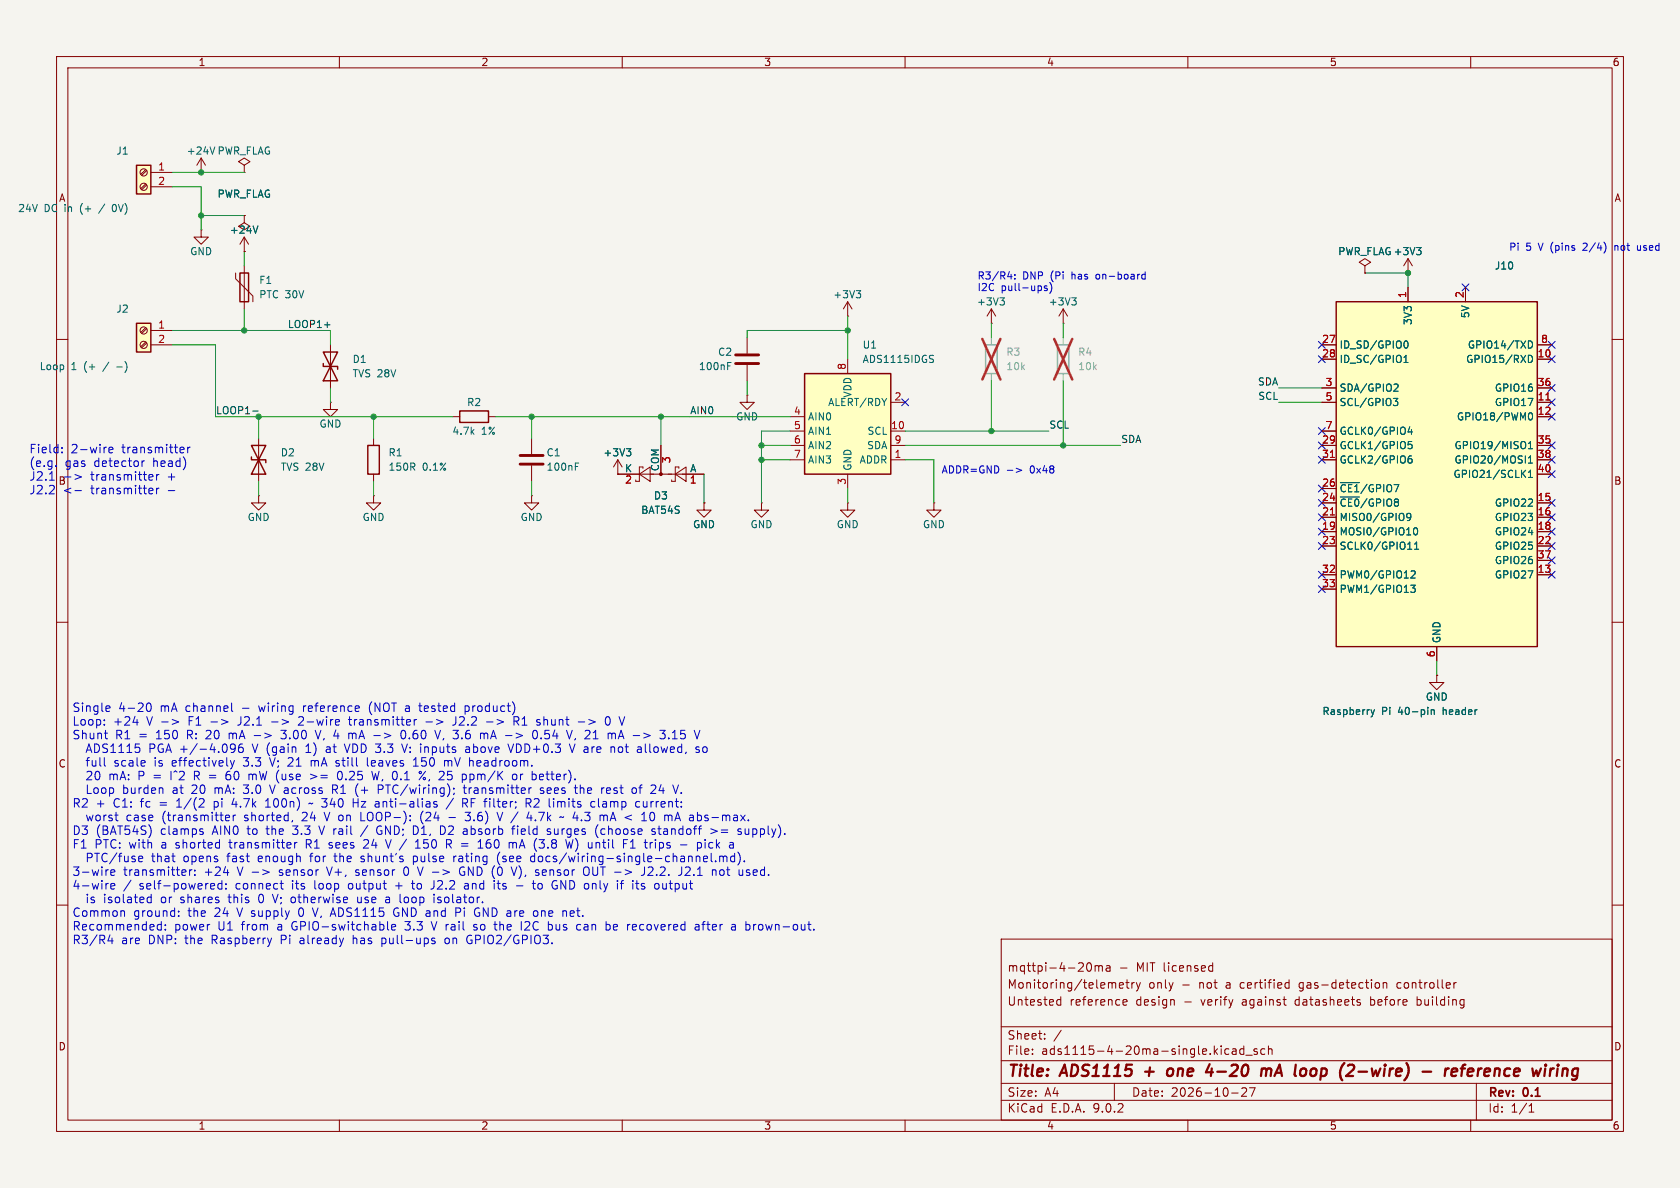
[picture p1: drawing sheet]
<svg xmlns="http://www.w3.org/2000/svg" width="297mm" height="210mm" viewBox="0 0 297 210" stroke-linecap="round" stroke-linejoin="round" font-family="sans-serif">
<path d="M0 0h297v210h-297z" fill="#f5f4ef" stroke="#f5f4ef" stroke-width=".18"/>
<g fill="none" stroke="#840000" stroke-width=".18">
<path d="M10 10h277v190h-277zM12 12h273v186h-273zM60 10v2M110 10v2M160 10v2M210 10v2M260 10v2M132.1 59.7v2.8M175.3 57.2h.1M175.3 54.6l-.8 1.3M175.3 54.6l.7 1.3M175.3 54.6v2.6"/>
<path d="M188 57.2h.1M188 54.6l-.8 1.3M188 54.6l.7 1.3M188 54.6v2.6M241.3 47l1-.6-1-.7-1 .7 1 .6v1.3M241.3 48.3h.1M10 60h2M132.1 69.9v1.2h1.2l-1.2 1.3-1.3-1.3h1.3M132.1 69.9h.1M132.1 64.5v2.8M285 60h2M45.7 87.6v1.3h1.3l-1.3 1.3-1.3-1.3h1.3"/>
<path d="M45.7 87.6h.1M124.5 88.9v1.3h1.2l-1.2 1.2-1.3-1.2h1.3M124.5 88.9h.1M134.6 88.9v1.3h1.3l-1.3 1.2-1.3-1.2h1.3M134.6 88.9h.1M149.9 88.9v1.3h1.2l-1.2 1.2-1.3-1.2h1.3M149.9 88.9h.1M10 110h2M285 110h2M10 160h2M177 166h108v32h-108zM187 177.6h.5"/>
<path d="M187 176.8h.5M187.5 176.2v1.5M192.1 170.8l.1-.5 .3-.1a.81 .81 0 0 1 .5 .6 .81 .81 0 0 1-.3 .8h-.4l-.2-.5M193.6 170.7v1M193.6 170.8l.4-.1 .2 .2M194.2 170.9l.3-.2 .3 .1 .1 .9M194.2 170.9v.8M195.6 170.8h.6v.9M196.2 171.1h-.5a.29 .29 0 0 0-.2 .3 .29 .29 0 0 0 .2 .3l.5-.1M197.9 174.2l.7-.1-.1-.3-.4-.1-.2 .2 .1 .7h.5M198.1 171.1h1.1M198.5 177.5l.2 .2 .5-.1"/>
<path d="M198.5 176.9l.2-.2h.3l.2 .2v.2l-.7 .1M199 173.7h.6M199.2 173.2v1.3l.4 .2M200.1 173.7v1M200.5 173.7l-.3 .1-.1 .2M200.9 173.7l.3 1M201.2 174.7l-.1 .4-.2 .1M201.6 173.7l-.4 1M214 170.7l.4 .1M214.4 171.6l-.4 .1M214.4 170.2v1.5M227.5 173.7l.4 .1"/>
<path d="M227.9 174.6l-.4 .1M227.9 173.2v1.5M240.3 177.2l.2 .2-.2 .3M240.3 176.7l.2 .1M242.3 176.2v1.5M242.3 177.6l.2 .1M242.5 176.7l-.2 .1M243.2 173.8l.4-.1 .3 .3-.1 .6-.2 .1-.4-.1M244.5 173.8l.2-.1 .4 .1 .1 .9M244.5 173.7v1M247 173.8v.8M250.5 177.6l.5 .1"/>
<path d="M250.5 176.2v1.5M251 176.7l-.5 .1M257 173.7v1M257.5 173.7l-.3 .1-.2 .2M285 160h2M60 198v2M110 198v2M160 198v2M177 194.5h108M177 191.5h108M177 187.5h108M177 181.5h108"/>
<path d="M182.5 186.3v.1M182.5 185.5v.1M184.7 183.6v.1M184.7 182.8v.1M187.6 182.1l-1.3 2M197 191.5v3M210 198v2M217.2 185.5l-.4-.1-.3 .3v.4l.2 .2h.5M217.7 193.2h1.2M217.9 185.5h.6v.9M218.5 185.8h-.5a.29 .29 0 0 0-.2 .3 .29 .29 0 0 0 .2 .3l.5-.1M219.5 192.4l.6-.1 .2 .1 .1 .3-.9 1.1h.9"/>
<path d="M219.9 185.5l-.4-.1-.3 .3v.4l.1 .2h.6M219.9 184.9v1.5M220.2 186.5h1.2M220.9 192.3h1l-.7 1.5M222.2 185.5l-.3-.1-.2 .2v.2l.5 .2v.3h-.5M223.6 185.5l-.4-.1-.3 .3v.4l.1 .2h.6M224.2 185.5l.3-.1 .3 .1 .1 .9M224.2 184.9v1.5M260 198v2M261 191.5v6.5M270.3 196.6h.9M270.3 195.5l.4-.4v1.5"/>
</g>
<g fill="none" stroke="#840000" stroke-width=".4">
<path d="M202.4 189.4h1.6M207.3 189.1a.57 .57 0 0 0-.9 .2v.7a.57 .57 0 0 0 .9-.2M213.8 188.1l-.6 1.4h1.2M214.2 188.9l-.1 1.3M223.1 189.1a.49 .49 0 0 1 .8 .1M223.1 188.9l-.2 1.3M223.9 189.2a.5 .5 0 0 1 .8-.2l-.1 1.2M223.9 189.2l-.1 1M226.2 188.2l-.9 2M232.1 188.9l-.4 .4-.1 .5 .2 .3 .5 .1M237.7 187.9l-.1 .1M240.2 189.4h1.5"/>
<path d="M251.5 189.4h1.5M255.6 188.9l-.2 1.3M256.1 188.9l-.4 .1-.2 .3M256.8 189l.2-.1 .6 .1M258.2 188.9h.8M259.1 188.2l-.4 .1-.1 .2-.3 1.7M259.5 189.5l1-.1-.1-.4-.2-.1-.6 .1-.2 .9 .3 .3 .6-.1M275.5 188.2v.1l-.1 .1M276.3 189.1a.49 .49 0 0 1 .8 .1l-.1 1M276.3 188.9l-.1 1.3"/>
</g>
<path d="M174.2 61h2.1v5h-2.1zM186.9 61h2.1v5h-2.1z" fill="none" stroke="#9c9b98" stroke-width=".25"/>
<path d="M175.3 59.7v1.3M188 59.7v1.3M175.3 66v1.3M188 66v1.3" fill="none" stroke="#9c9b98" stroke-width=".18"/>
<path d="M173.7 59.9l3.2 7.2M176.9 59.9l-3.2 7.2M186.4 59.9l3.2 7.2M189.6 59.9l-3.2 7.2" fill="none" stroke="#e12e31" stroke-width=".46"/>
<path d="M177.3 53.1l.3 .3v.3l-.3 .2M177.6 52.6l-.5 .5M189.5 52.6h.8l-.5 .5M190 53.1l.3 .3v.3l-.3 .2M128.6 64.7h.5M128.6 64.1h.6" fill="none" stroke="#006464" stroke-width=".18"/>
<path d="M130 62.7h4.1M130 64.3h4.1" fill="none" stroke="#840000" stroke-width=".51"/>
<path d="M142.2 66h15.3v17.8h-15.3z" fill="#ffffc2"/>
<path d="M42.4 48.3h1.5v5h-1.5zM44.4 78.7h2.6l-2.6 5.1h2.6zM57.1 62.2h2.6l-2.6 5.1h2.6zM57.1 64.3v.5h2.6v.5M65 78.7h2.1v5.1h-2.1zM81.3 72.6h5.1v2.1h-5.1zM142.2 66h15.3v17.8h-15.3zM44.4 80.8v.5h2.6v.5" fill="none" stroke="#840000" stroke-width=".25"/>
<g fill="none" stroke="#840000" stroke-width=".18">
<path d="M43.2 38.1v1.3l1 .6-1 .6-1-.6 1-.6M43.2 38.1h.1M43.2 29.2l1-.6-1-.7-1 .7 1 .6v1.3M43.2 30.5h.1M35.6 40.6v1.3h1.2l-1.2 1.3-1.3-1.3h1.3M35.6 40.6h.1M41.7 48.3v1l3 3v1M43.2 44.5h.1M43.2 41.9l-.8 1.3M43.2 41.9l.7 1.3M43.2 41.9v2.6M43.2 47v7.6"/>
<path d="M149.9 55.9h.1M149.9 53.3v2.6M149.9 53.3l-.8 1.3M149.9 53.3l.7 1.3M45.7 77.5v7.6M58.4 71.1v1.3h1.3l-1.3 1.3-1.3-1.3h1.3M58.4 71.1h.1M58.4 61v7.6M66 77.5v1.2M80 73.7h1.3M86.4 73.7h1.2M94 77.5v2.8"/>
<path d="M116.8 78.7v5.1M139.7 73.7h2.5M139.7 76.2h2.5M139.7 78.7h2.5M149.9 63.5v2.5M157.5 76.2h2.5M157.5 78.7h2.5M157.5 71.1h2.5M66 87.6v1.3h1.3l-1.3 1.3-1.2-1.3h1.2M66 87.6h.1M66 83.8v1.3M94 87.6v1.3h1.2l-1.2 1.3-1.3-1.3h1.3"/>
<path d="M94 87.6h.1M94 82.3v2.8M109.2 83.8h.1M109.2 83.8h15.3M109.2 81.3l-.7 1.3M109.2 81.3l.8 1.3M109.2 81.3v2.5M113 83.8l1.9-1.2v2.5zM113.7 82.8v-.2h-.7v2.5h-.6v-.3M119.4 83.8l1.9-1.2v2.5zM120 82.8v-.2h-.6v2.5h-.7v-.3M139.7 81.3h2.5"/>
<path d="M149.9 83.8v2.6M157.5 81.3h2.5M165.1 88.9v1.3h1.3l-1.3 1.2-1.3-1.2h1.3M165.1 88.9h.1"/>
</g>
<path d="M45.6 39.9l-.4 1.3M151.4 51.4h.8l-.5 .5M151.9 51.9l.3 .2v.3l-.3 .2M110.7 79.3h.8l-.4 .5M111.3 79.8l.2 .2v.3l-.2 .3M164.5 62.8l.5 .1M164.8 63.5l.2 .2-.2 .4M101.7 82.5h.4M101.7 81.9h.6" fill="none" stroke="#006464" stroke-width=".18"/>
<path d="M91.9 80.5h4.1M91.9 82h4.1" fill="none" stroke="#840000" stroke-width=".51"/>
<circle cx="116.8" cy="83.8" r=".25" fill="#840000" stroke="#840000" stroke-width=".18"/>
<path d="M24.1 57.2h2.6v5h-2.6z" fill="#ffffc2"/>
<path d="M24.1 57.2h2.6v5h-2.6z" fill="none" stroke="#840000" stroke-width=".25"/>
<g fill="none" stroke="#840000" stroke-width=".18">
<path d="M35.6 30.5h.1M35.6 27.9l-.8 1.3M35.6 27.9l.7 1.3M35.6 27.9v2.6M25.8 57.9l-.9 .9M25.9 58.1l-.8 .8M26.7 58.4h3.8M25.8 60.5l-.9 .8M25.9 60.6l-.8 .9M26.7 61h3.8"/>
<circle cx="25.4" cy="58.4" r=".63"/>
<circle cx="25.4" cy="61" r=".63"/>
</g>
<path d="M38 26l-.4 1.2" fill="none" stroke="#006464" stroke-width=".18"/>
<path d="M24.1 29.2h2.6v5.1h-2.6z" fill="#ffffc2"/>
<path d="M24.1 29.2h2.6v5.1h-2.6z" fill="none" stroke="#840000" stroke-width=".25"/>
<g fill="none" stroke="#840000" stroke-width=".18">
<path d="M25.8 30l-.9 .8M25.8 32.5l-.9 .9M25.9 30.1l-.8 .9M25.9 32.7l-.8 .8M26.7 30.5h3.8M26.7 33h3.8M254 119.4v1.3h1.3l-1.3 1.2-1.3-1.2h1.3M254 119.4h.1"/>
<circle cx="25.4" cy="33" r=".63"/>
<circle cx="25.4" cy="30.5" r=".63"/>
</g>
<path d="M20 36.3l-.2 .3 .2 .7" fill="none" stroke="#006464" stroke-width=".18"/>
<path d="M236.2 53.3h35.6v61h-35.6z" fill="#ffffc2"/>
<path d="M236.2 53.3h35.6v61h-35.6z" fill="none" stroke="#840000" stroke-width=".25"/>
<g fill="none" stroke="#840000" stroke-width=".18">
<path d="M43.2 38.1h.1M43.2 44.5h.1M241.3 48.3h.1M248.9 48.3h.1M248.9 45.7v2.6M248.9 50.8v2.5M248.9 45.7l-.7 1.3M248.9 45.7l.8 1.3M259.1 50.8v2.5M116.8 78.7v5.1M233.7 61h2.5M233.7 63.5h2.5"/>
<path d="M233.7 68.6h2.5M233.7 71.1h2.5M233.7 78.7h2.5M233.7 76.2h2.5M271.8 61h2.5M271.8 63.5h2.5M271.8 68.6h2.5M271.8 71.1h2.5M271.8 73.7h2.5M271.8 78.7h2.5M109.2 83.8h.1M109.2 83.8h3.8"/>
<path d="M120.6 83.8h3.9M124.5 88.9h.1M233.7 81.3h2.5M233.7 88.9h2.5M233.7 91.4h2.5M233.7 94h2.5M233.7 96.5h2.5M233.7 86.4h2.5M271.8 81.3h2.5M271.8 83.8h2.5M271.8 88.9h2.5M271.8 91.4h2.5"/>
<path d="M271.8 94h2.5M271.8 96.5h2.5M271.8 99.1h2.5M233.7 101.6h2.5M233.7 104.1h2.5M254 119.4h.1M254 114.3v2.5M271.8 101.6h2.5"/>
</g>
<g fill="none" stroke="#006464" stroke-width=".18">
<path d="M45.6 39.9l-.4 1.3M250.4 43.8h.8l-.4 .4M251 44.2l.2 .3v.3l-.2 .2M110.7 79.3h.8l-.4 .5M111.3 79.8l.2 .2v.3l-.2 .3M246.3 70.4h.8l-.4 .5 .3 .1 .1 .5-.2 .2h-.4M246.6 67.9l.4 .1 .2 .3-.8 .9h.8M248.2 64.1h.7M248.2 63.2l.4-.4v1.3M248.4 60.3h.1a.68 .68 0 0 1 .4 .6 .68 .68 0 0 1-.4 .6h-.1M249.2 75.4l-.3 1h.8M249.5 75.9v.9"/>
<path d="M249.6 78h-.6l-.1 .7 .2-.2 .4 .1 .1 .2v.4l-.2 .1-.5-.1M269.7 78.2v.9M270.2 60.3a.64 .64 0 0 1 .7 .6 .64 .64 0 0 1-.7 .6M270.2 62.8a.64 .64 0 0 1 .7 .6 .64 .64 0 0 1-.7 .7M270.2 79.3h.7M270.2 78.4l.4-.4v1.3M270.3 73.1l.2-.1a.68 .68 0 0 1 .4 .6 .68 .68 0 0 1-.4 .6l-.2-.1-.1-.3zM237 85.3h3.3M237 87.9h3.3M248.9 97.1h.7M248.9 81.3l.3-.2h.2l.2 .2v.3l-.2 .3-.4-.1-.1-.2M249.4 91.3l-.2 .2h-.3l-.2-.2 .1-.5 .4-.1 .1 .2a.84 .84 0 0 1-.3 1.1h-.2"/>
<path d="M249.5 80.6l-.3 .1-.3 .4M250 93.4l.2-.1a.68 .68 0 0 1 .4 .6 .68 .68 0 0 1-.4 .7l-.2-.2-.1-.3zM250.1 97.1h.7M250.1 96.2l.3-.4v1.3M269.2 83.7l.5 .7M269.7 83.1l-.7 .8M270.2 81l.4-.4v1.3M270.2 83.5l.4-.4v1.3M270.2 81.9h.7M270.2 84.4h.7M249.4 103.4h.8l-.4 .5 .3 .2v.5l-.1 .1h-.5M249.5 101l.5-.1 .2 .4-.8 .9h.8"/>
<path d="M242.4 125.5l.3 .8M242.7 126.3l-.3 .4M243 125.5l-.3 .8M253 125.5v.8M253 125.6l.2-.1h.3l.1 .8"/>
</g>
<path d="M273.3 70.7h.7M235.2 80.9h.7M235.2 91h.7" fill="none" stroke="#a90000" stroke-width=".18"/>
<path d="M57.4 57.4h.9M44.7 72.7h.9" fill="none" stroke="#0f0f0f" stroke-width=".18"/>
<g fill="none" stroke="#009600" stroke-width=".18">
<path d="M30.5 33h5.1v7.6M30.5 30.5h12.7M35.6 38.1h7.6M30.5 58.4h27.9v2.6M43.2 44.5v2.5M43.2 54.6v3.8M149.9 55.9v7.6M149.9 58.4h-17.8v1.3M175.3 57.2v2.5M188 57.2v2.5M241.3 48.3h7.6v2.5M30.5 61h7.6v12.7h41.9"/>
<path d="M45.7 73.7v3.8M58.4 68.6v2.5M66 73.7v3.8M87.6 73.7h52.1M94 73.7v3.8M116.8 73.7v5M132.1 67.3v2.6M134.6 78.7h5.1M139.7 76.2h-5.1v12.7M160 76.2h25.4M160 78.7h38.1M175.3 67.3v8.9"/>
<path d="M188 67.3v11.4M226.1 68.6h7.6M226.1 71.1h7.6M45.7 85.1v2.5M66 85.1v2.5M94 85.1v2.5M124.5 83.8v5.1M134.6 81.3h5.1M149.9 86.4v2.5M160 81.3h5.1v7.6M254 116.8v2.6"/>
</g>
<g fill="none" stroke="#000084" stroke-width=".18">
<path d="M258.5 50.2l1.2 1.2M259.7 50.2l-1.2 1.2M159.4 70.5l1.2 1.2M160.6 70.5l-1.2 1.2M233.1 75.6l1.2 1.2M233.1 78.1l1.2 1.2M233.1 62.9l1.2 1.2M233.1 60.4l1.2 1.2M234.3 75.6l-1.2 1.2M234.3 78.1l-1.2 1.2M234.3 62.9l-1.2 1.2M234.3 60.4l-1.2 1.2"/>
<path d="M273.7 68l1.2 1.2M273.7 62.9l1.2 1.2M273.7 60.4l1.2 1.2M273.7 70.5l1.2 1.2M273.7 78.1l1.2 1.2M273.7 73.1l1.2 1.2M274.9 68l-1.2 1.2M274.9 62.9l-1.2 1.2M274.9 60.4l-1.2 1.2M274.9 70.5l-1.2 1.2M274.9 78.1l-1.2 1.2M274.9 73.1l-1.2 1.2"/>
<path d="M233.1 80.7l1.2 1.2M233.1 95.9l1.2 1.2M233.1 93.4l1.2 1.2M233.1 90.8l1.2 1.2M233.1 88.3l1.2 1.2M233.1 85.8l1.2 1.2M234.3 80.7l-1.2 1.2M234.3 95.9l-1.2 1.2M234.3 93.4l-1.2 1.2M234.3 90.8l-1.2 1.2M234.3 88.3l-1.2 1.2M234.3 85.8l-1.2 1.2"/>
<path d="M273.7 98.5l1.2 1.2M273.7 95.9l1.2 1.2M273.7 93.4l1.2 1.2M273.7 90.8l1.2 1.2M273.7 88.3l1.2 1.2M273.7 83.2l1.2 1.2M273.7 80.7l1.2 1.2M274.9 98.5l-1.2 1.2M274.9 95.9l-1.2 1.2M274.9 93.4l-1.2 1.2M274.9 90.8l-1.2 1.2M274.9 88.3l-1.2 1.2"/>
<path d="M274.9 83.2l-1.2 1.2M274.9 80.7l-1.2 1.2M233.1 103.5l1.2 1.2M233.1 101l1.2 1.2M234.3 103.5l-1.2 1.2M234.3 101l-1.2 1.2M273.7 101l1.2 1.2M274.9 101l-1.2 1.2"/>
</g>
<g fill="none" stroke="#0000c2" stroke-width=".18">
<path d="M178.1 48.9h.8M178.7 48.5v.8M179.4 48.5v.2M179.4 49.2v.1M185.1 50.6l-.3-.1-.2 .2 .1 .2 .4 .1v.3h-.5M185.9 50.5v.8l-.3 .6M202.5 48.1v1.2M202.5 48.5h-.4l-.3 .2 .2 .6h.5M283.9 43.3v.9M285.5 43.4v.9M285.7 43.4l-.2 .1M289.5 43.4v.7l.3 .2"/>
<path d="M11 79.9v.2M11 79.1v.2M19.3 79.6l.7-.2-.1-.3h-.4l-.2 .2v.7h.6M32 79.1h.5v.3l-.7 .2M32.5 80l-.5 .1M33.2 79.1v1M33.6 79.1h-.3l-.1 .2M8.8 84.9h.8M9.9 82.3v.2M11.4 84.3h1.1M13.3 83.9l1.1 .4-1.1 .4M13.3 86.7h1.1"/>
<path d="M25.1 81.5v1M25.5 81.5h-.2l-.2 .3M26.5 86.3l.5 .1v.3l-.7 .1M26.5 83.9h.3M27 84.8l-.5 .1M27 84v.2l-.7 .2M27 87.2l-.5 .1M27.7 83.9v1M27.7 86.3v1M27.8 84l-.1 .2M28.1 86.3l-.3 .1-.1 .2M29.8 86.7h1.1"/>
<path d="M178.1 83.1h.9M179.7 82.8l.9 .3-.9 .4M18.4 128v.2M18.4 129.6h.6M18.5 127.3l-.1 .1M18.5 135.4h.2M18.7 130.5l.3 .1M18.9 124.8h.5v.3l-.7 .2M19.4 125.7l-.5 .1M23.5 127.7h.9M24.2 127.2v1M26 124.4l.2-.1a.81 .81 0 0 1 .6 .6 .81 .81 0 0 1-.3 .8l-.1 .1a.81 .81 0 0 1-.4-1.4z"/>
<path d="M30.4 127.2l1.2 .4-1.2 .4M34.4 136.3v1.5M34.4 137.1h.5M39.2 127.2l1.1 .4-1.1 .4M39.9 137l.1 .7 .5 .1M40.1 137l-.2 .2M40.7 134.4l.4 1M40.8 131.7l-.1 .5 .2 .2h.4l.3-.2M40.9 124.3v1.3l.3 .2M41.1 135.4l-.2 .4-.2 .1M41.4 134.4l-.3 1M41.5 131.7a.99 .99 0 0 1-.3 1.3h-.3"/>
<path d="M42.4 131.7a1.17 1.17 0 0 0-.1 1.2h.6l.1-.5-.3-.3-.4 .1-.1 .2M44 136.8v1M44.6 136.9l-.4-.1-.2 .2M47.7 133.9l.5 1.5M47.7 138.8l.5 1.5M48 127.6h1.2M49.7 130.5l.2 .1h.4M53 126.7l-.2 .1M53.6 127.3l-.9 .9h1M54.1 133h.8M54.4 131.7l-.3 .2M54.9 136.8l1.1 .5-1.1 .4"/>
<path d="M55 134.4v1M55.1 134.5l-.1 .1M55.7 129.1l.5 1.5M57.9 132l-.2 .1M58.2 132.4h-.3a.29 .29 0 0 0-.3 .3 .29 .29 0 0 0 .3 .3h.3M58.8 138.8v1.5M58.8 139.5h.6M59.2 139.5l.5 .8M59.8 136.5a.81 .81 0 0 0 .4 1.3l.2-.1 .1-.4-.1-.8M59.9 127.3l.1 .2-.7 .2M60.9 131.5l.5 1.5M61.6 127.2h.6"/>
<path d="M61.8 126.7v1.3l.4 .2M61.9 129.6l.3 .1 .1 .1M62.3 129.8v.8M62.4 129.7l-.1 .1M62.9 139.8l.1 .6 .3 .4M63 139l-.1 .5M64.9 133.9v1.3l.3 .2M65.4 124.7v1M65.7 136.3l.4 1.5 .3-1 .3 1 .3-1.5M67.4 138.8h-.5v1.5M67.7 139.3l-.3 .2h-.5M71 129.2a.81 .81 0 0 0 .4 1.4l.2-.1 .1-.5-.1-.8"/>
<path d="M71 131.5l.5 1.5 .5-1.5M71.7 125.7l.5 .1M72.2 124.8h-.5M72.2 125.2l-.5 .1M73.1 135.4h.8M73.5 133.9v1.5M73.7 127.2l-.4 .1M74 124.8h.6M74.2 124.3v1.3M74.3 125.7l.3 .1M75.2 136.3l-1.1 1.5M75.3 127.6h1.1"/>
<path d="M76.9 129.1l.5 1.5 .5-1.5M79.2 134.5v.1M79.2 134.6v.8M79.3 134.5l-.1 .1M80.6 126.7v1.1a.48 .48 0 0 1-.6 .4M82.1 138.8v1.2l.3 .3M82.2 125.7h.6M82.2 124.8h.6M82.2 124.8v1.5M82.5 132l-.1 .1M82.8 132l.2 .2v.8M82.9 139.3v1"/>
<path d="M83 139.4l-.1 .1M83 132.4h-.5a.29 .29 0 0 0-.2 .3 .29 .29 0 0 0 .2 .3l.5-.1M83.1 137.8h.4M83.1 136.8v1.5M83.5 136.8l-.4 .1M85.7 129.7h.5v.9M86 127.6h1.2M89.8 131.5l.5 1.5 .5-1.5M90.7 136.9l.4-.1 .3 .3-.1 .6-.2 .1h-.4M90.9 126.7v1.5M91.2 127.5l.5 .7M91.6 126.8l.1 .2-.1 .4-.7 .1"/>
<path d="M92 136.8v1M92.4 136.8l-.2 .1-.2 .2M94.1 136.3v1.5M94.3 129.2a.81 .81 0 0 0 .4 1.4l.2-.1 .1-.5-.1-.8M95.4 127.8v.3M95.6 136.8l.4 .1 .1 .3-.7 .1M95.7 130.5v.1M96 137.8h-.4M96.1 139.3h-.4l-.2 .2 .1 .2 .5 .1v.4h-.6M100.7 131.5l.5 1.5 .5-1.5M101.7 138.8v1.2M101.7 130.5l-.1 .3"/>
<path d="M102.2 127.6h1.2M102.6 138.8v1.5M102.7 139.3l-.1 .1M107.2 126.8l.2-.1a.81 .81 0 0 1 .6 .6 .81 .81 0 0 1-.3 .8l-.2 .1a.81 .81 0 0 1-.3-1.4zM107.9 139.3h-.5l-.2 .2 .1 .7h.6M107.9 139.6l-.7 .2M109.4 130.2h.8M109.8 132l-.4 .1-.1 .2 .1 .6 .4 .1M109.8 129.1l-.5 1.5M112.9 139.3h.6M113.4 138.8l-.2 .2v1.3M114.1 131.5v1.3l.2 .2"/>
<path d="M116.7 129.1h.9l-.5 .6M116.9 138.7l-.4 1.1h.9M117.4 129.7l.2 .3-.2 .5M118.2 130.5v.1M118.9 130.6h.8M119.3 129.1l-.4 .4M123.2 132.5l.4 .1 .1 .2-.3 .2h-.2M123.2 132l.4 .1M124.3 132.2l.2-.2 .4 .2 .1 .5-.1 .2-.4 .1-.2-.1zM19 153.8h.2M19 156.2h.2M19.6 156.7l.7-.2-.1-.3h-.4l-.2 .2 .1 .7h.5"/>
<path d="M19.6 154.3l.7-.2-.1-.3h-.4l-.2 .2 .1 .7h.5M23.2 155.6l-1.3 1.9M24.6 152.3h.6M24.6 151.4l.4-.1 .2 .4-.7 .1M26.7 146.4v1M26.7 158.1v1.5M26.7 159.5l-.4 .1M32.8 154.7l-.1 .1M32.8 153.8l.1 .3-.7 .2M33.5 153.8v1M33.7 153.8l-.2 .2M34.4 154.6v.2"/>
<path d="M34.4 153.8v.2M35.5 147l.4 .1v.2l-.2 .2h-.3M36 141.3v.5l-.8 .9h.9M37.7 156.2l.2 .3-.7 .2M37.9 157.1l-.2 .1M39.2 156.2h-.4l-.3 .3v.4l.2 .2h.5M39.2 155.7v1.5M39.5 154.3h.9M39.9 156.2v.2M39.9 157v.2M40.5 145l-.4 .1M40.5 144.2l.1 .2-.7 .2"/>
<path d="M41.2 144.1v1M41.4 141.1l-.4 1.1h.9M41.7 144.1l-.3 .1-.2 .2M43 140.1l.2 .2M45.8 158.4v.9M46.4 153.8l1.2 .4-1.2 .4M46.9 142.7h.9M47.4 141.2l-.5 .4M48.2 158.1l.5 1.5M49.5 156.2h.6M49.8 157.1l.3 .1M51.7 145v.2"/>
<path d="M52.1 148.9v1M52.5 148.9l-.3 .1-.1 .2M54.7 151.3h.6M55.2 142l-.1 .1-.3-.1-.2 .1M56.4 146l.5 1.5M57.3 143.6l.5 1.5M57.7 153.3l.5 1.5M58.2 149.9h.1M58.2 149v.4M59 151.3h.6M59.2 150.8v1.3l.2 .2M62.4 141.2v1.5"/>
<path d="M62.4 141.9h.9M62.9 154.7l.1 .1M62.9 153.8v.4M63.2 158.6l.1 .9h.5M63.8 152.3h.4M63.8 143.6v1.5h.7M64.2 151.3l-.3 .1-.1 .2 .1 .2h.3M65 145.9l-1.3 2M65.1 149.1l-.9 .8h1M66.7 146.4l-.1 .5a.61 .61 0 0 0 .6 .6M66.8 141.7l.2 .2v.8M67 142.6l-.1 .1"/>
<path d="M67 142l-.1 .1M68.2 148.4l.5 1.5M68.2 159.5h.7M68.4 158.6h.3l.2 .2M68.9 158.9l-.7 .2M70.7 158.1v1.3M71.5 153.4l-.1 .8 .1 .4 .2 .2M71.6 158.7l-.2 .2v.4l.2 .2M72.7 156.2h.6M72.9 155.7v1.3l.3 .2M73.1 151.4h.6M73.1 152.3h.6"/>
<path d="M73.1 151.3v1.5M73.4 149.9h.9M73.8 153.3l.5 1.5M73.9 148.4v1.5M74.5 143.8a1.75 1.75 0 0 0 .3 1.9M76.7 157l-.5 .2M76.7 142.1l.5 .1 .1 .2-.1 .2-.4 .1M77.4 159.5l.4 .1M77.8 158.6l-.4 .1v.1v.2l.4 .1M78.7 146.4v.5a.65 .65 0 0 1-.8 .6M78.9 148.4v1.5M79.3 149.2l.5 .7"/>
<path d="M79.4 144.5h1.1M79.7 148.6l.1 .3-.1 .2-.8 .1M80.2 141.1l-1.3 1.9M80.2 151.3v1M80.7 151.3l-.3 .1-.2 .2M81.2 153.9v.2a.58 .58 0 0 0 .3 .6 .58 .58 0 0 0 .6 0M81.8 142l.7-.1 .2-.2-.1-.4-.2-.1h-.6v1.5M81.9 154.1h.3M82.2 142l.5 .7M82.2 143.6h1l-.5 .6h.3l.2 .2M82.7 156.6h-.4a.29 .29 0 0 0-.2 .3 .29 .29 0 0 0 .2 .3h.4M83.2 144.8l-.3 .3h-.5l-.2-.2"/>
<path d="M84.5 149.9h.9M87.4 156.2v1M87.9 143.6l.5 1.5 .5-1.5M88.1 151.1a1.75 1.75 0 0 0 .3 1.8M90.4 146.5h.6M90.4 148.9l.3 .2M90.7 146.2v1.3M90.7 149.1l.2-.2 .3 .1 .1 .9M90.7 149.1v.8M91.3 156.6h1.1M91.4 153.3l-.5 1.5M91.5 146.5v1"/>
<path d="M93 141.2v1.5M93.2 144.6h.9M93.4 142l.5 .7M93.8 141.3l.1 .4-.2 .2-.7 .1M93.9 144.1v1M93.9 152.3h.6M94.3 155.7v1.3l.4 .2M94.5 150.8v1.5M94.7 141.2l-.3 .1M95.2 156.2l-.1 .3v.4l.1 .2M95.2 141.8l-.8 .9h.9M96.8 146.9l.5 .2 .1 .2-.2 .2-.5-.1"/>
<path d="M96.8 146.6h.5M98 146.5l.1 .9M98.2 156.5h.3v.5l-.3 .2M98.6 141.7v1M98.8 141.7l-.2 .1M101.3 148.4l-.4 1.5-.2-1M104.2 153.8v.5a.5 .5 0 0 1-.3 .4 .5 .5 0 0 1-.5 0M104.6 142.6h.6M104.6 141.7h.6M105.5 147.8l.2 .3M105.8 141.2v1.3l.2 .2M106.8 146.5l-.4 .1-.2 .2 .1 .6 .5 .1"/>
<path d="M107.3 144.2l.1 .9M109.7 156.2h.5M109.9 155.9v1.3M111.4 149.9h.9M111.9 148.4v1.5M113.4 157.1l.1 .1M113.6 156.2l-.2 .2 .2 .3M113.7 141.7l.1 .9 .4 .1 .2-.2M113.9 153.3v1a.48 .48 0 0 1-.5 .5M114.9 144.5l.1 .4 .2 .2 .4-.2 .1-.4M115 143.7l-.1 .5M115.3 146.9l.5 .2 .1 .1-.1 .2-.4 .1"/>
<path d="M115.3 146.6h.5M115.4 153.9l-.9 .9h.9M115.6 143.7l.1 .5M115.9 148.4v.2M115.9 148.9v1M116.3 146.5h.6M116.5 146v1.3l.4 .2M117.2 156.2v.8v.1l.4 .1M119.4 144.7h.8M119.8 143.6l-.5 1.5M120.3 149.4h1.1M121.9 153.9l-.8 .9h.9"/>
<path d="M124.7 148.9v1M125.7 146.5l1.1 .4-1.1 .5M125.7 150.8v1.3l.2 .2M125.9 148.9l-.5 .1-.1 .2 .1 .6 .5 .1M126.5 152.2v.1M127.2 151.3v1M127.3 151.4l-.1 .1M127.8 151.4l.1 .2M127.9 151.6v.7M127.9 151.4v.2M127.9 153.9l-.4-.1-.3 .2v.5l.2 .2 .3 .1 .2-.2M128.4 151.4l.1 .9"/>
<path d="M129.3 151.4l-.1 .2v.6l.2 .1h.5M129.9 150.8v1.5M130.7 151.1a1.75 1.75 0 0 1-.3 1.8M131.6 152.2v.1M131.7 146.5l.1 .9 .4 .1 .2-.1M132 153.8h.5M132 154.2l.5 .1 .1 .2-.2 .3-.5-.1M132.4 146.5v1M19.4 165.3l-.3 1h.9M19.8 165.8v1M21.6 161h.2l.2 .2v.8M27.9 164.3h.6"/>
<path d="M28.5 162.9v1.5M29.2 163.6h.1M29.2 164.3v.1M29.2 163.5v.1M29.3 163.6h-.1M31.6 161.9v.1M31.6 161.1v.1M55.2 160.5l.5 1.5M62.4 165.3v1.5M62.5 165.9l-.1 .1M67.5 165.8v1.5M67.5 166.8h.4"/>
<path d="M67.9 165.8l-.4 .1M68.5 162.9v1.3l.2 .2M69.2 163.9l.7-.1v-.3l-.5-.1-.2 .2 .1 .7h.6M69.7 160.7l-.1 .7a.63 .63 0 0 0 .5 .6M76.2 162.9l.5 1.5M76.9 165.9l-.4-.1-.2 .2 .1 .3 .5 .1v.4h-.6M79.2 165.8l-.4 .1-.1 .2v.6l.5 .1M80.6 160.5v1.5M81.4 161.1l-.2 .2h-.6M82.6 166.5l.2 .3h.4M82.7 165.5l-.1 .2M83 165.3h.2"/>
<path d="M83.7 164.3l.5 .1M84.2 163.4l-.4 .1-.1 .1 .1 .2 .4 .1M84.5 161.4h.3M84.8 161.9l-.3 .1-.3-.1M87.3 163.4h.6M87.5 162.9v1.3M87.6 164.3l.3 .1M93.6 163.6l-.9 .8h1M94.8 161l.3 .3v.4l-.3 .3M97.1 163.4l.4 .1 .2 .2-.1 .6-.5 .1M100.9 161.1v.8M101.5 161.4l-.7 .1"/>
<path d="M102.2 163.4l.5 .1M102.7 164.3l-.5 .1M107.2 162.9v1.5M107.3 163.4l.4 .1 .2 .2-.1 .6-.5 .1M111.8 164.2l.2 .2h.3M112.3 163.4h-.3l-.2 .2M112.5 163.8l-.7 .1M122.9 163.5h.6l.1 .9M123.6 163.8h-.5a.29 .29 0 0 0-.2 .3 .29 .29 0 0 0 .2 .3l.5-.1M124.1 163.4h.6M124.4 163l-.1 1.4M129.8 163.4l.2 .2v.8"/>
<path d="M130 164.3l-.1 .1M130 163.8h-.1M131.9 162.9v1.5M133.7 163.4l-.3 .1"/>
<circle cx="75" cy="137.6" r=".21"/>
</g>
<g fill="#009600" stroke="#009600" stroke-width=".18">
<circle cx="248.9" cy="48.3" r=".46"/>
<circle cx="175.3" cy="76.2" r=".46"/>
<circle cx="188" cy="78.7" r=".46"/>
<circle cx="134.6" cy="78.7" r=".46"/>
<circle cx="134.6" cy="81.3" r=".46"/>
<circle cx="149.9" cy="58.4" r=".46"/>
<circle cx="116.8" cy="73.7" r=".46"/>
<circle cx="66" cy="73.7" r=".46"/>
<circle cx="94" cy="73.7" r=".46"/>
<circle cx="43.2" cy="58.4" r=".46"/>
<circle cx="45.7" cy="73.7" r=".46"/>
<circle cx="35.6" cy="38.1" r=".46"/>
<circle cx="35.6" cy="30.5" r=".46"/>
</g>
<g font-size="2.8" fill="#840000">
<text x="178" y="190.9">Title:</text>
<text x="187.7" y="190.9">ADS1115</text>
<text x="203.2" y="190.9">+</text>
<text x="208" y="190.9">one</text>
<text x="215.7" y="190.9">4-20</text>
<text x="226.2" y="190.9">mA</text>
<text x="232.9" y="190.9">loop</text>
<text x="241.7" y="190.9">(2-wire)</text>
<text x="257.1" y="190.9">-</text>
<text x="261.9" y="190.9">reference</text>
<text x="278.2" y="190.9">wiring</text>
</g>
<g font-size="2.1" fill="#0000c2">
<text x="5.1" y="80.4">Field:</text>
<text x="5.1" y="82.9">(e.g.</text>
<text x="11.5" y="82.9">gas</text>
<text x="12.5" y="80.4">2-wire</text>
<text x="16.7" y="82.9">detector</text>
<text x="21.6" y="80.4">transmitter</text>
<text x="27.2" y="82.9">head)</text>
<text x="5.1" y="85.3">J2.1</text>
<text x="5.1" y="87.7">J2.2</text>
<text x="11.1" y="87.7">&lt;-</text>
<text x="16.1" y="85.3">transmitter</text>
<text x="16.1" y="87.7">transmitter</text>
<text x="29.8" y="85.3">+</text>
<text x="12.7" y="126.2">Single</text>
<text x="12.7" y="128.6">Loop:</text>
<text x="12.7" y="131">Shunt</text>
<text x="20" y="128.6">+24</text>
<text x="20.4" y="131">R1</text>
<text x="20.9" y="126.2">4-20</text>
<text x="24.6" y="131">=</text>
<text x="26" y="128.6">V -&gt;</text>
<text x="27.7" y="131">150</text>
<text x="28.4" y="126.2">mA channel</text>
<text x="33.3" y="131">R: 20</text>
<text x="33.6" y="128.6">F1</text>
<text x="37.6" y="128.6">-&gt;</text>
<text x="41" y="131">mA -&gt;</text>
<text x="42.6" y="128.6">J2.1</text>
<text x="43" y="126.2">-</text>
<text x="46.2" y="126.2">wiring</text>
<text x="48.7" y="128.6">-&gt;</text>
<text x="50.6" y="131">3.00</text>
<text x="53.7" y="128.6">2-wire</text>
<text x="54.1" y="126.2">reference</text>
<text x="56.9" y="131">V, 4</text>
<text x="62.8" y="128.6">transmitter</text>
<text x="62.9" y="131">mA -&gt;</text>
<text x="65.9" y="126.2">(NOT</text>
<text x="72.5" y="126.2">a</text>
<text x="72.5" y="131">0.60</text>
<text x="75.2" y="126.2">tested</text>
<text x="76.4" y="128.6">-&gt;</text>
<text x="78.8" y="131">V, 3.6</text>
<text x="81.4" y="128.6">J2.2</text>
<text x="83.3" y="126.2">product)</text>
<text x="87" y="131">mA -&gt;</text>
<text x="87.4" y="128.6">-&gt;</text>
<text x="92.5" y="128.6">R1</text>
<text x="96.6" y="131">0.54</text>
<text x="96.7" y="128.6">shunt</text>
<text x="102.9" y="131">V, 21</text>
<text x="104.1" y="128.6">-&gt;</text>
<text x="109.1" y="128.6">0</text>
<text x="110.4" y="131">mA -&gt;</text>
<text x="120" y="131">3.15</text>
<text x="15.3" y="133.4">ADS1115</text>
<text x="15.3" y="135.8">full</text>
<text x="20.4" y="135.8">scale</text>
<text x="26.5" y="133.4">PGA +/-4.096</text>
<text x="27.6" y="135.8">is</text>
<text x="30.8" y="135.8">effectively</text>
<text x="43.6" y="135.8">3.3</text>
<text x="45.1" y="133.4">V (gain</text>
<text x="48.5" y="135.8">V; 21</text>
<text x="54.8" y="133.4">1)</text>
<text x="56" y="135.8">mA still</text>
<text x="58.5" y="133.4">at</text>
<text x="62" y="133.4">VDD 3.3</text>
<text x="66.2" y="135.8">leaves</text>
<text x="72.5" y="133.4">V: inputs</text>
<text x="74.6" y="135.8">150</text>
<text x="80.2" y="135.8">mV headroom.</text>
<text x="84" y="133.4">above</text>
<text x="91.8" y="133.4">VDD+0.3</text>
<text x="102.8" y="133.4">V are</text>
<text x="110.2" y="133.4">not</text>
<text x="115.1" y="133.4">allowed,</text>
<text x="12.7" y="143.1">R2</text>
<text x="15.3" y="138.2">20</text>
<text x="15.3" y="140.7">Loop</text>
<text x="16.9" y="143.1">+</text>
<text x="19.5" y="138.2">mA:</text>
<text x="20.1" y="143.1">C1:</text>
<text x="21.9" y="140.7">burden</text>
<text x="24.8" y="138.2">P =</text>
<text x="25" y="143.1">fc</text>
<text x="28.5" y="143.1">=</text>
<text x="30.7" y="138.2">I^2</text>
<text x="30.8" y="140.7">at</text>
<text x="31.6" y="143.1">1/(2</text>
<text x="34.3" y="140.7">20</text>
<text x="35" y="138.2">R =</text>
<text x="38.4" y="143.1">pi</text>
<text x="38.5" y="140.7">mA:</text>
<text x="41" y="138.2">60</text>
<text x="41.7" y="143.1">4.7k</text>
<text x="43.8" y="140.7">3.0</text>
<text x="45.1" y="138.2">mW (use</text>
<text x="47.8" y="143.1">100n)</text>
<text x="48.7" y="140.7">V across</text>
<text x="55.8" y="143.1">~ 340</text>
<text x="56.3" y="138.2">&gt;=</text>
<text x="59.9" y="140.7">R1</text>
<text x="61.3" y="138.2">0.25</text>
<text x="63.7" y="143.1">Hz</text>
<text x="64.1" y="140.7">(+</text>
<text x="67.6" y="138.2">W, 0.1</text>
<text x="67.8" y="143.1">anti-alias</text>
<text x="68.3" y="140.7">PTC/wiring);</text>
<text x="76.2" y="138.2">%, 25</text>
<text x="83.5" y="143.1">RF filter;</text>
<text x="83.7" y="140.7">transmitter</text>
<text x="84.1" y="138.2">ppm/K</text>
<text x="93.2" y="138.2">or</text>
<text x="95.1" y="143.1">R2</text>
<text x="96.8" y="138.2">better).</text>
<text x="97.3" y="140.7">sees</text>
<text x="99.3" y="143.1">limits</text>
<text x="103.6" y="140.7">the</text>
<text x="106.9" y="143.1">clamp</text>
<text x="108.4" y="140.7">rest</text>
<text x="114" y="140.7">of</text>
<text x="115" y="143.1">current:</text>
<text x="117.5" y="140.7">24</text>
<text x="12.7" y="147.9">D3</text>
<text x="15.3" y="145.5">worst</text>
<text x="16.9" y="147.9">(BAT54S)</text>
<text x="22.5" y="145.5">case</text>
<text x="28.4" y="147.9">clamps</text>
<text x="29" y="145.5">(transmitter</text>
<text x="37.7" y="147.9">AIN0</text>
<text x="43.6" y="145.5">shorted,</text>
<text x="44" y="147.9">to</text>
<text x="47.6" y="147.9">the</text>
<text x="52.4" y="147.9">3.3</text>
<text x="54" y="145.5">24</text>
<text x="57.2" y="147.9">V rail</text>
<text x="58.2" y="145.5">V on</text>
<text x="64.8" y="145.5">LOOP-):</text>
<text x="64.9" y="147.9">/</text>
<text x="67.8" y="147.9">GND; D1,</text>
<text x="75.5" y="145.5">(24</text>
<text x="79.3" y="147.9">D2</text>
<text x="83.5" y="147.9">absorb</text>
<text x="83.8" y="145.5">3.6)</text>
<text x="89.7" y="145.5">V /</text>
<text x="92.4" y="147.9">field</text>
<text x="95.1" y="145.5">4.7k</text>
<text x="98.7" y="147.9">surges</text>
<text x="101.2" y="145.5">~ 4.3</text>
<text x="107.4" y="147.9">(choose</text>
<text x="108.5" y="145.5">mA &lt;</text>
<text x="116.2" y="145.5">10</text>
<text x="117.5" y="147.9">standoff</text>
<text x="120.4" y="145.5">mA abs-max.</text>
<text x="128" y="147.9">&gt;=</text>
<text x="133" y="147.9">supply).</text>
<text x="12.7" y="150.3">F1</text>
<text x="12.7" y="155.1">3-wire</text>
<text x="15.3" y="152.7">PTC/fuse</text>
<text x="16.7" y="150.3">PTC: with</text>
<text x="21.8" y="155.1">transmitter:</text>
<text x="27" y="152.7">that</text>
<text x="28.7" y="150.3">a</text>
<text x="31.3" y="150.3">shorted</text>
<text x="32.8" y="152.7">opens</text>
<text x="36.2" y="155.1">+24</text>
<text x="40.6" y="152.7">fast</text>
<text x="41" y="150.3">transmitter</text>
<text x="42.2" y="155.1">V -&gt;</text>
<text x="46.2" y="152.7">enough</text>
<text x="49.8" y="155.1">sensor</text>
<text x="54.6" y="150.3">R1</text>
<text x="55.6" y="152.7">for</text>
<text x="58.4" y="155.1">V+,</text>
<text x="58.9" y="150.3">sees</text>
<text x="60" y="152.7">the</text>
<text x="63.6" y="155.1">sensor</text>
<text x="64.8" y="152.7">shunt's</text>
<text x="65.2" y="150.3">24</text>
<text x="69.3" y="150.3">V /</text>
<text x="72.2" y="155.1">0</text>
<text x="74.2" y="152.7">pulse</text>
<text x="74.8" y="150.3">150</text>
<text x="75" y="155.1">V -&gt;</text>
<text x="80.4" y="150.3">R =</text>
<text x="81.5" y="152.7">rating</text>
<text x="82.6" y="155.1">GND (0</text>
<text x="86.3" y="150.3">160</text>
<text x="89.4" y="152.7">(see</text>
<text x="91.9" y="150.3">mA (3.8</text>
<text x="92.2" y="155.1">V),</text>
<text x="95.5" y="152.7">docs/wiring-single-channel.md).</text>
<text x="96.5" y="155.1">sensor</text>
<text x="102.4" y="150.3">W) until</text>
<text x="105.1" y="155.1">OUT -&gt;</text>
<text x="112.8" y="150.3">F1</text>
<text x="115.7" y="155.1">J2.2.</text>
<text x="116.8" y="150.3">trips</text>
<text x="122.5" y="155.1">J2.1</text>
<text x="123.1" y="150.3">-</text>
<text x="126.3" y="150.3">pick</text>
<text x="128.5" y="155.1">not</text>
<text x="133.3" y="155.1">used.</text>
<text x="12.7" y="157.6">4-wire</text>
<text x="15.3" y="160">is</text>
<text x="18.5" y="160">isolated</text>
<text x="24.7" y="157.6">self-powered:</text>
<text x="28.8" y="160">or</text>
<text x="32.3" y="160">shares</text>
<text x="41" y="160">this</text>
<text x="41.8" y="157.6">connect</text>
<text x="46.4" y="160">0</text>
<text x="49.2" y="160">V; otherwise</text>
<text x="51.9" y="157.6">its</text>
<text x="56" y="157.6">loop</text>
<text x="62.1" y="157.6">output</text>
<text x="64.3" y="160">use</text>
<text x="69.5" y="160">a</text>
<text x="70.6" y="157.6">+</text>
<text x="72.2" y="160">loop</text>
<text x="73.7" y="157.6">to</text>
<text x="77.3" y="157.6">J2.2</text>
<text x="78.3" y="160">isolator.</text>
<text x="83.3" y="157.6">and</text>
<text x="88.6" y="157.6">its</text>
<text x="95.9" y="157.6">to</text>
<text x="99.4" y="157.6">GND only</text>
<text x="111.2" y="157.6">if</text>
<text x="114.1" y="157.6">its</text>
<text x="118.2" y="157.6">output</text>
<text x="12.7" y="162.4">Common</text>
<text x="12.7" y="164.8">Recommended:</text>
<text x="12.7" y="167.2">R3/R4</text>
<text x="21.4" y="167.2">are</text>
<text x="23.6" y="162.4">ground:</text>
<text x="26.3" y="167.2">DNP:</text>
<text x="30.8" y="164.8">power</text>
<text x="32.9" y="167.2">the</text>
<text x="33.3" y="162.4">the</text>
<text x="37.7" y="167.2">Raspberry</text>
<text x="38.1" y="162.4">24</text>
<text x="38.6" y="164.8">U1</text>
<text x="42.3" y="162.4">V supply</text>
<text x="42.9" y="164.8">from</text>
<text x="49.3" y="164.8">a</text>
<text x="50.1" y="167.2">Pi</text>
<text x="52" y="164.8">GPIO-switchable</text>
<text x="53.4" y="162.4">0</text>
<text x="53.6" y="167.2">already</text>
<text x="56.1" y="162.4">V, ADS1115</text>
<text x="63.1" y="167.2">has</text>
<text x="68.3" y="167.2">pull-ups</text>
<text x="70.6" y="162.4">GND and</text>
<text x="72.2" y="164.8">3.3</text>
<text x="77.1" y="164.8">V rail</text>
<text x="79.7" y="167.2">on</text>
<text x="81.9" y="162.4">Pi</text>
<text x="83.7" y="167.2">GPIO2/GPIO3.</text>
<text x="84.8" y="164.8">so</text>
<text x="85.4" y="162.4">GND are</text>
<text x="88.6" y="164.8">the</text>
<text x="93.4" y="164.8">I2C</text>
<text x="96.1" y="162.4">one</text>
<text x="98.4" y="164.8">bus</text>
<text x="101.4" y="162.4">net.</text>
<text x="103.6" y="164.8">can</text>
<text x="108.9" y="164.8">be</text>
<text x="112.8" y="164.8">recovered</text>
<text x="125" y="164.8">after</text>
<text x="131.6" y="164.8">a</text>
<text x="134.2" y="164.8">brown-out.</text>
</g>
<g font-size="2.1" fill="#840000">
<text x="178" y="172">mqttpi-4-20ma</text>
<text x="201" y="172">MIT licensed</text>
<text x="178" y="178">Untested</text>
<text x="178" y="175">Monitoring/telemetry</text>
<text x="189.1" y="178">reference</text>
<text x="200.9" y="178">design</text>
<text x="203" y="175">only</text>
<text x="209" y="175">-</text>
<text x="209.5" y="178">-</text>
<text x="212.1" y="175">not</text>
<text x="212.6" y="178">verify</text>
<text x="217" y="175">a</text>
<text x="219.6" y="175">certified</text>
<text x="220" y="178">against</text>
<text x="229.5" y="178">datasheets</text>
<text x="230.2" y="175">gas-detection</text>
<text x="243" y="178">before</text>
<text x="247.7" y="175">controller</text>
<text x="251.3" y="178">building</text>
<text x="178" y="184">Sheet:</text>
<text x="178" y="186.7">File:</text>
<text x="184.1" y="186.7">ads1115-4-20ma-single.kicad_sch</text>
<text x="178" y="196.9">KiCad</text>
<text x="178" y="194.1">Size:</text>
<text x="184.7" y="194.1">A4</text>
<text x="185.7" y="196.9">E.D.A.</text>
<text x="193.3" y="196.9">9.0.2</text>
<text x="200" y="194.1">Date:</text>
<text x="207" y="194.1">2026-10-27</text>
<text x="263" y="194.3">Rev:</text>
<text x="263" y="196.9">Id:</text>
<text x="267.1" y="196.9">1/1</text>
<text x="269.4" y="194.3">0.1</text>
</g>
<g font-size="1.8" fill="#840000">
<text x="35" y="11.9">1</text>
<text x="85" y="11.9">2</text>
<text x="135" y="11.9">3</text>
<text x="185" y="11.9">4</text>
<text x="235" y="11.9">5</text>
<text x="285" y="11.9">6</text>
<text x="285.3" y="35.9">A</text>
<text x="10.3" y="85.9">B</text>
<text x="285.3" y="85.9">B</text>
<text x="10.3" y="135.9">C</text>
<text x="285.3" y="135.9">C</text>
<text x="10.3" y="185.9">D</text>
<text x="285.3" y="185.9">D</text>
<text x="35" y="199.9">1</text>
<text x="85" y="199.9">2</text>
<text x="135" y="199.9">3</text>
<text x="185" y="199.9">4</text>
<text x="235" y="199.9">5</text>
<text x="285" y="199.9">6</text>
</g>
<g font-size="1.8" fill="#006464">
<text x="20.5" y="27.5">J1</text>
<text x="32.9" y="27.5">+24V</text>
<text x="38.4" y="27.5">PWR_FLAG</text>
<text x="10.3" y="35.9">A</text>
<text x="38.4" y="35.2">PWR_FLAG</text>
<text x="3.1" y="37.7">24V</text>
<text x="7.8" y="37.7">DC</text>
<text x="11.5" y="37.7">in</text>
<text x="14.4" y="37.7">(+</text>
<text x="18" y="37.7">/</text>
<text x="20.5" y="37.7">0V)</text>
<text x="40.5" y="41.5">+24V</text>
<text x="33.5" y="45.3">GND</text>
<text x="236.5" y="45.3">PWR_FLAG+3V3</text>
<text x="264.2" y="47.9">J10</text>
<text x="45.7" y="50.4">F1</text>
<text x="45.7" y="52.9">PTC 30V</text>
<text x="147.2" y="52.9">+3V3</text>
<text x="20.5" y="55.5">J2</text>
<text x="172.6" y="54.2">+3V3</text>
<text x="185.3" y="54.2">+3V3</text>
<text x="249.8" y="57.6" transform="rotate(-90 249.8 57.6)">3V3</text>
<text x="259.9" y="56.3" transform="rotate(-90 259.9 56.3)">5V</text>
<text x="6.9" y="65.6">Loop</text>
<text x="12.6" y="65.6">1</text>
<text x="14.9" y="65.6">(+</text>
<text x="18.5" y="65.6">/</text>
<text x="21" y="65.6">-)</text>
<text x="62.2" y="64.4">D1</text>
<text x="123.5" y="65.6">100nF</text>
<text x="126.8" y="63.1">C2</text>
<text x="152.4" y="61.8">U1</text>
<text x="152.4" y="64.4">ADS1115IDGS</text>
<text x="236.7" y="61.8">ID_SD/GPIO0</text>
<text x="236.7" y="64.4">ID_SC/GPIO1</text>
<text x="259.1" y="64.4">GPIO15/RXD</text>
<text x="259.4" y="61.8">GPIO14/TXD</text>
<text x="62.2" y="66.9">TVS 28V</text>
<text x="82.5" y="72">R2</text>
<text x="146.3" y="72">ALERT/RDY</text>
<text x="150.7" y="70.4" transform="rotate(-90 150.7 70.4)">VDD</text>
<text x="236.7" y="69.4">SDA/GPIO2</text>
<text x="236.7" y="72">SCL/GPIO3</text>
<text x="264.2" y="69.4">GPIO16</text>
<text x="264.2" y="72">GPIO17</text>
<text x="56.4" y="75.8">GND</text>
<text x="79.9" y="77.1">4.7k</text>
<text x="85.1" y="77.1">1%</text>
<text x="130" y="74.5">GND</text>
<text x="142.7" y="74.5">AIN0</text>
<text x="142.7" y="77.1">AIN1</text>
<text x="153.3" y="77.1">SCL</text>
<text x="236.7" y="77.1">GCLK0/GPIO4</text>
<text x="257.5" y="74.5">GPIO18/PWM0</text>
<text x="49.5" y="80.9">D2</text>
<text x="49.5" y="83.4">TVS 28V</text>
<text x="68.6" y="80.9">R1</text>
<text x="68.6" y="83.4">150R</text>
<text x="74.7" y="83.4">0.1%</text>
<text x="96.5" y="80.9">C1</text>
<text x="96.5" y="83.4">100nF</text>
<text x="106.6" y="80.9">+3V3</text>
<text x="110.4" y="83.6">K</text>
<text x="116.6" y="83.4" transform="rotate(-90 116.6 83.4)">COM</text>
<text x="121.9" y="83.6">A</text>
<text x="142.7" y="79.6">AIN2</text>
<text x="142.7" y="82.1">AIN3</text>
<text x="150.7" y="83.3" transform="rotate(-90 150.7 83.3)">GND</text>
<text x="151.9" y="82.1">ADDR</text>
<text x="153.2" y="79.6">SDA</text>
<text x="236.7" y="79.6">GCLK1/GPIO5</text>
<text x="236.7" y="82.1">GCLK2/GPIO6</text>
<text x="257" y="79.6">GPIO19/MISO1</text>
<text x="257" y="82.1">GPIO20/MOSI1</text>
<text x="115.5" y="88.5">D3</text>
<text x="236.7" y="87.2">~{CE1}/GPIO7</text>
<text x="236.7" y="89.8">~{CE0}/GPIO8</text>
<text x="256.9" y="84.7">GPIO21/SCLK1</text>
<text x="264.2" y="89.8">GPIO22</text>
<text x="43.7" y="92.3">GND</text>
<text x="64" y="92.3">GND</text>
<text x="91.9" y="92.3">GND</text>
<text x="113.3" y="91">BAT54S</text>
<text x="122.4" y="93.6">GND</text>
<text x="132.6" y="93.6">GND</text>
<text x="147.8" y="93.6">GND</text>
<text x="163.1" y="93.6">GND</text>
<text x="236.7" y="92.3">MISO0/GPIO9</text>
<text x="236.7" y="94.8">MOSI0/GPIO10</text>
<text x="264.2" y="92.3">GPIO23</text>
<text x="264.2" y="94.8">GPIO24</text>
<text x="236.7" y="97.4">SCLK0/GPIO11</text>
<text x="264.2" y="97.4">GPIO25</text>
<text x="264.2" y="99.9">GPIO26</text>
<text x="236.7" y="102.5">PWM0/GPIO12</text>
<text x="236.7" y="105">PWM1/GPIO13</text>
<text x="264.2" y="102.5">GPIO27</text>
<text x="254.9" y="113.8" transform="rotate(-90 254.9 113.8)">GND</text>
<text x="252" y="124.1">GND</text>
<text x="233.7" y="126.6">Raspberry</text>
<text x="244.2" y="126.6">Pi</text>
<text x="247.3" y="126.6">40-pin</text>
<text x="255.3" y="126.6">header</text>
</g>
<g font-size="1.8" fill="#a90000">
<text x="27.9" y="30.2">1</text>
<text x="27.9" y="32.8">2</text>
<text x="248.7" y="52.8" transform="rotate(-90 248.7 52.8)">1</text>
<text x="258.8" y="52.8" transform="rotate(-90 258.8 52.8)">2</text>
<text x="27.9" y="58.2">1</text>
<text x="27.9" y="60.7">2</text>
<text x="149.6" y="65.5" transform="rotate(-90 149.6 65.5)">8</text>
<text x="233.6" y="60.7">27</text>
<text x="233.6" y="63.2">28</text>
<text x="271.7" y="63.2">10</text>
<text x="272.3" y="60.7">8</text>
<text x="158" y="70.9">2</text>
<text x="234.2" y="68.3">3</text>
<text x="234.2" y="70.9">5</text>
<text x="271.7" y="68.3">36</text>
<text x="271.7" y="70.9">11</text>
<text x="140.3" y="73.4">4</text>
<text x="140.3" y="75.9">5</text>
<text x="157.4" y="75.9">10</text>
<text x="234.2" y="75.9">7</text>
<text x="271.7" y="73.4">12</text>
<text x="118.8" y="82" transform="rotate(-90 118.8 82)">3</text>
<text x="140.3" y="78.5">6</text>
<text x="140.3" y="81">7</text>
<text x="158" y="78.5">9</text>
<text x="158" y="81">1</text>
<text x="233.6" y="78.5">29</text>
<text x="233.6" y="81">31</text>
<text x="271.7" y="78.5">35</text>
<text x="271.7" y="81">38</text>
<text x="271.7" y="83.6">40</text>
<text x="110.4" y="85.8">2</text>
<text x="121.8" y="85.8">1</text>
<text x="149.6" y="85.8" transform="rotate(-90 149.6 85.8)">3</text>
<text x="233.6" y="86.1">26</text>
<text x="233.6" y="88.6">24</text>
<text x="271.7" y="88.6">15</text>
<text x="233.6" y="91.2">21</text>
<text x="233.6" y="93.7">19</text>
<text x="271.7" y="91.2">16</text>
<text x="271.7" y="93.7">18</text>
<text x="233.6" y="96.3">23</text>
<text x="233.6" y="101.3">32</text>
<text x="271.7" y="96.3">22</text>
<text x="271.7" y="98.8">37</text>
<text x="271.7" y="101.3">13</text>
<text x="233.6" y="103.9">33</text>
<text x="253.7" y="116.3" transform="rotate(-90 253.7 116.3)">6</text>
</g>
<g font-size="1.8" fill="#0000c2">
<text x="266.7" y="44.7">Pi</text>
<text x="269.7" y="44.7">5</text>
<text x="272.1" y="44.7">V (pins</text>
<text x="280.3" y="44.7">2/4)</text>
<text x="286.1" y="44.7">not</text>
<text x="290.3" y="44.7">used</text>
<text x="172.7" y="49.7">R3/R4:</text>
<text x="172.7" y="51.8">I2C</text>
<text x="177" y="51.8">pull-ups)</text>
<text x="180.8" y="49.7">DNP</text>
<text x="185.8" y="49.7">(Pi</text>
<text x="189.7" y="49.7">has</text>
<text x="194.2" y="49.7">on-board</text>
<text x="166.4" y="84">ADDR=GND</text>
<text x="182.2" y="84">0x48</text>
</g>
<g font-size="1.8" fill="#0f0f0f">
<text x="50.8" y="58.1">LOOP1+</text>
<text x="222.3" y="68.2">SDA</text>
<text x="222.3" y="70.8">SCL</text>
<text x="38.1" y="73.3">LOOP1-</text>
<text x="121.9" y="73.3">AIN0</text>
<text x="185.4" y="75.9">SCL</text>
<text x="198.1" y="78.4">SDA</text>
</g>
<g font-size="1.8" fill="#939391">
<text x="177.8" y="63.1">R3</text>
<text x="177.8" y="65.6">10k</text>
<text x="190.5" y="63.1">R4</text>
<text x="190.5" y="65.6">10k</text>
</g>
</svg>
